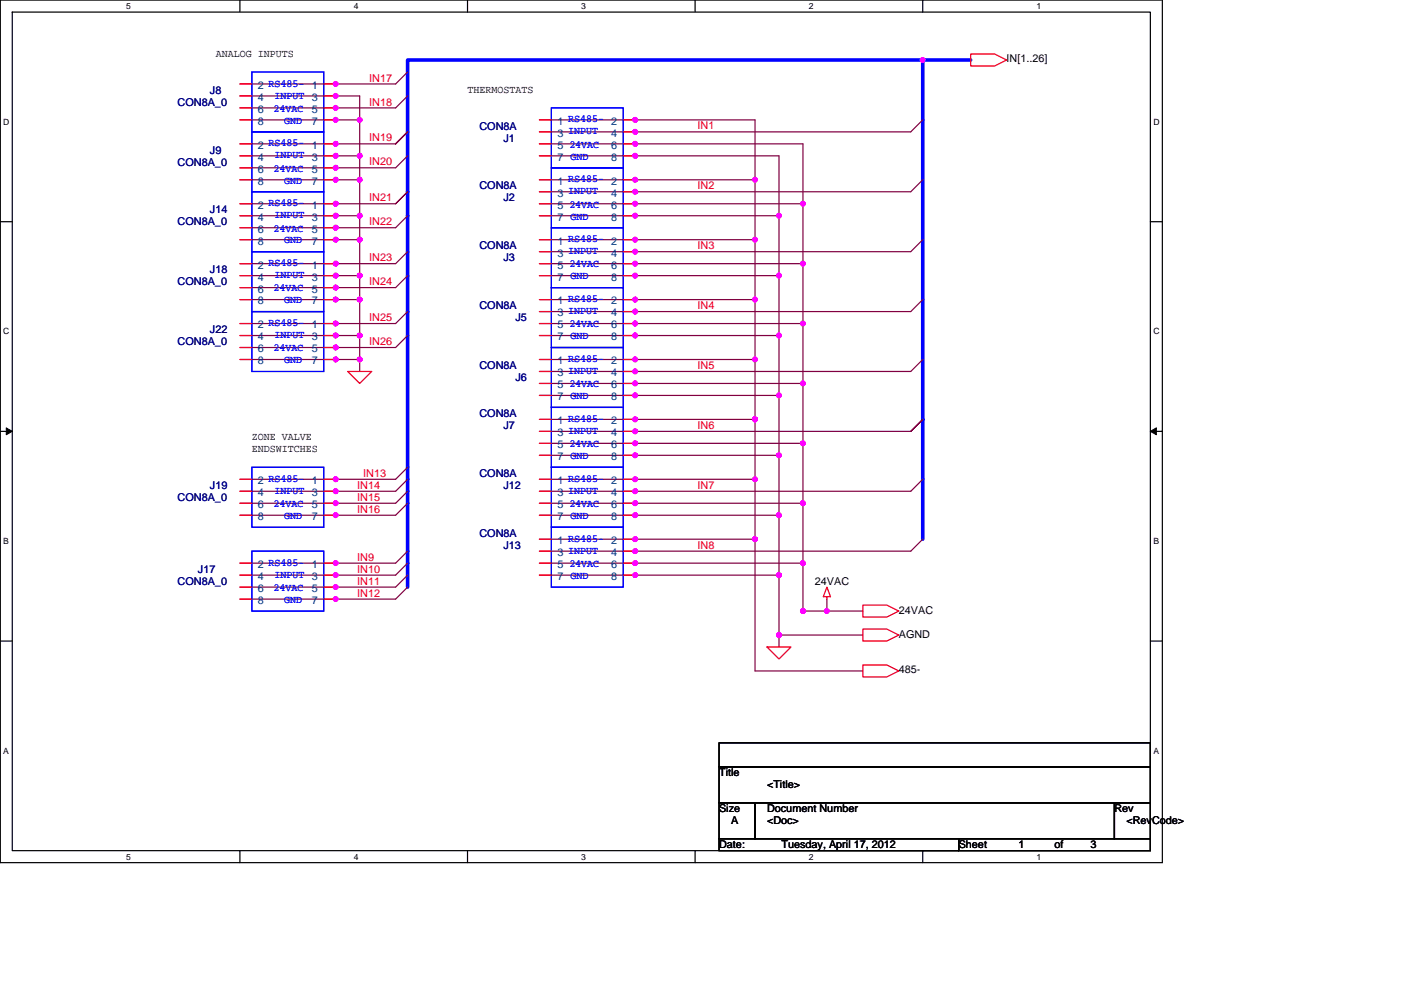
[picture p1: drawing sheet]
<svg xmlns="http://www.w3.org/2000/svg" width="297mm" height="210mm" viewBox="0 0 297 210" stroke-linecap="round" stroke-linejoin="round" font-family="sans-serif">
<path d="M.1 0h246.3v182.9h-246.3zM2.6 2.6h241.3v177.8h-241.3z" fill="none" stroke="#000" stroke-width=".25"/>
<g fill="#fff">
<path d="M26.7 .3h1v2h-1z"/>
<path d="M26.7 180.6h1v2h-1z"/>
</g>
<path d="M50.9 0v2.6M50.9 180.4v2.5" fill="none" stroke="#000" stroke-width=".25"/>
<g fill="#fff">
<path d="M75 .3h1v2h-1z"/>
<path d="M75 180.6h1v2h-1z"/>
</g>
<path d="M99.1 0v2.6M99.1 180.4v2.5" fill="none" stroke="#000" stroke-width=".25"/>
<g fill="#fff">
<path d="M123.3 .3h.9v2h-.9z"/>
<path d="M123.3 180.6h.9v2h-.9z"/>
</g>
<path d="M147.4 0v2.6M147.4 180.4v2.5" fill="none" stroke="#000" stroke-width=".25"/>
<g fill="#fff">
<path d="M171.5 .3h1v2h-1z"/>
<path d="M171.5 180.6h1v2h-1z"/>
</g>
<path d="M195.6 0v2.6M195.6 180.4v2.5" fill="none" stroke="#000" stroke-width=".25"/>
<g fill="#fff">
<path d="M219.8 .3h1v2h-1z"/>
<path d="M219.8 180.6h1v2h-1z"/>
<path d="M.7 24.8h1.3v2h-1.3z"/>
<path d="M244.5 24.8h1.3v2h-1.3z"/>
<path d="M.7 69.2h1.3v2.1h-1.3z"/>
<path d="M244.5 69.2h1.3v2.1h-1.3z"/>
</g>
<path d="M.1 47h2.5M243.9 47h2.5" fill="none" stroke="#000" stroke-width=".25"/>
<g fill="#fff">
<path d="M.7 113.7h1.2v2h-1.2z"/>
<path d="M244.5 113.7h1.2v2h-1.2z"/>
</g>
<path d="M.1 91.5h2.5M243.9 91.5h2.5" fill="none" stroke="#000" stroke-width=".25"/>
<path d="M1.3 90.7l1.3 .8-1.3 .7zM243.9 91.5l1.3-.8v1.5z" fill="#000" stroke="#000" stroke-width=".21"/>
<g fill="#fff">
<path d="M.7 158.1h1.2v2.1h-1.2z"/>
<path d="M244.5 158.1h1.2v2.1h-1.2z"/>
</g>
<path d="M.1 135.9h2.5M243.9 135.9h2.5M152.5 157.5h91.4v5.1h-91.4zM152.5 162.6h91.4v7.6h-91.4zM152.5 170.2h7.6v7.6h-7.6zM152.5 177.8h50.8v2.6h-50.8zM160.1 170.2h76.2v7.6h-76.2zM203.3 177.8h40.6v2.6h-40.6zM236.3 170.2h7.6v7.6h-7.6z" fill="none" stroke="#000" stroke-width=".25"/>
<g fill="none" stroke="#800040" stroke-width=".25">
<path d="M86.4 15.3l-2.5 2.5h-33M50.9 20.3h25.4v58.5M50.9 38.1h25.4M50.9 33h25.4M50.9 25.4h25.4M86.4 33l-2.5 2.6h-33M86.4 28l-2.5 2.5h-33M86.4 20.3l-2.5 2.6h-33M114.4 30.5h55.8v99.1h12.7M114.4 38.1h45.7M114.4 33h50.8v76.2M114.4 25.4h45.7v116.9h22.8"/>
<path d="M195.6 38.1l-2.5 2.6h-78.7M195.6 25.4l-2.5 2.6h-78.7M50.9 58.4h25.4M50.9 50.8h25.4M50.9 45.7h25.4M86.4 58.4l-2.5 2.6h-33M86.4 53.4l-2.5 2.5h-33M86.4 45.7l-2.5 2.6h-33M86.4 40.7l-2.5 2.5h-33M114.4 58.4h50.8M114.4 55.9h55.8M114.4 43.2h55.8"/>
<path d="M114.4 50.8h45.7M114.4 45.7h50.8M195.6 50.8l-2.5 2.6h-78.7M50.9 63.5h25.4M50.9 76.2h25.4M50.9 71.1h25.4M86.4 71.1l-2.5 2.6h-33M86.4 66.1l-2.5 2.5h-33M114.4 63.5h45.7M114.4 76.2h45.7M114.4 71.1h50.8M114.4 68.6h55.8"/>
<path d="M195.6 76.2l-2.5 2.6h-78.7M195.6 63.5l-2.5 2.6h-78.7M86.4 99.1l-2.5 2.5h-33M114.4 88.9h45.7M114.4 83.8h50.8M114.4 81.3h55.8M114.4 96.5h50.8M114.4 94h55.8M195.6 88.9l-2.5 2.6h-78.7M86.4 116.9l-2.5 2.5h-33M86.4 104.2l-2.5 2.5h-33M86.4 119.4l-2.5 2.5h-33"/>
<path d="M86.4 106.7l-2.5 2.5h-33M86.4 101.6l-2.5 2.6h-33M114.4 109.2h50.8v12.7M114.4 119.4h55.8M114.4 106.7h55.8M114.4 101.6h45.7M114.4 114.3h45.7M195.6 114.3l-2.5 2.6h-78.7M195.6 101.6l-2.5 2.6h-78.7M86.4 124.5l-2.5 2.5h-33M86.4 121.9l-2.5 2.6h-33M114.4 121.9h50.8"/>
<path d="M165.2 121.9v15.3M165.2 134.6h17.7M175.3 127v2.6"/>
</g>
<g fill="#f0f" stroke="#f0f" stroke-width=".25">
<circle cx="71.2" cy="63.5" r=".5"/>
<circle cx="71.2" cy="61" r=".5"/>
<circle cx="71.2" cy="58.4" r=".5"/>
<circle cx="71.2" cy="55.9" r=".5"/>
<circle cx="76.2" cy="76.2" r=".5"/>
<circle cx="76.2" cy="71.1" r=".5"/>
<circle cx="76.2" cy="50.8" r=".5"/>
<circle cx="71.2" cy="48.3" r=".5"/>
<circle cx="71.2" cy="43.2" r=".5"/>
<circle cx="71.2" cy="50.8" r=".5"/>
<circle cx="71.2" cy="45.7" r=".5"/>
<circle cx="76.2" cy="45.7" r=".5"/>
<circle cx="71.2" cy="76.2" r=".5"/>
<circle cx="71.2" cy="73.7" r=".5"/>
<circle cx="71.2" cy="71.1" r=".5"/>
<circle cx="71.2" cy="68.6" r=".5"/>
<circle cx="76.2" cy="58.4" r=".5"/>
<circle cx="71.2" cy="35.6" r=".5"/>
<circle cx="71.2" cy="30.5" r=".5"/>
<circle cx="71.2" cy="38.1" r=".5"/>
<circle cx="71.2" cy="33" r=".5"/>
<circle cx="76.2" cy="33" r=".5"/>
<circle cx="71.2" cy="22.9" r=".5"/>
<circle cx="71.2" cy="17.8" r=".5"/>
<circle cx="71.2" cy="25.4" r=".5"/>
<circle cx="71.2" cy="20.3" r=".5"/>
<circle cx="76.2" cy="25.4" r=".5"/>
<circle cx="195.6" cy="12.7" r=".5"/>
<circle cx="165.1" cy="45.7" r=".5"/>
<circle cx="165.1" cy="58.4" r=".5"/>
<circle cx="165.1" cy="71.1" r=".5"/>
<circle cx="134.7" cy="88.9" r=".5"/>
<circle cx="134.7" cy="83.8" r=".5"/>
<circle cx="170.2" cy="81.3" r=".5"/>
<circle cx="134.7" cy="81.3" r=".5"/>
<circle cx="160.1" cy="76.2" r=".5"/>
<circle cx="134.7" cy="76.2" r=".5"/>
<circle cx="134.7" cy="109.2" r=".5"/>
<circle cx="134.7" cy="78.7" r=".5"/>
<circle cx="134.7" cy="66" r=".5"/>
<circle cx="134.7" cy="71.1" r=".5"/>
<circle cx="170.2" cy="68.6" r=".5"/>
<circle cx="134.7" cy="68.6" r=".5"/>
<circle cx="134.7" cy="63.5" r=".5"/>
<circle cx="134.7" cy="53.3" r=".5"/>
<circle cx="134.7" cy="58.4" r=".5"/>
<circle cx="170.2" cy="55.9" r=".5"/>
<circle cx="134.7" cy="55.9" r=".5"/>
<circle cx="134.7" cy="50.8" r=".5"/>
<circle cx="134.7" cy="40.6" r=".5"/>
<circle cx="134.7" cy="45.7" r=".5"/>
<circle cx="170.2" cy="43.2" r=".5"/>
<circle cx="134.7" cy="43.2" r=".5"/>
<circle cx="134.7" cy="38.1" r=".5"/>
<circle cx="170.2" cy="119.4" r=".5"/>
<circle cx="134.7" cy="119.4" r=".5"/>
<circle cx="170.2" cy="129.5" r=".5"/>
<circle cx="134.7" cy="33" r=".5"/>
<circle cx="134.7" cy="25.4" r=".5"/>
<circle cx="134.7" cy="96.5" r=".5"/>
<circle cx="134.7" cy="94" r=".5"/>
<circle cx="165.1" cy="109.2" r=".5"/>
<circle cx="165.1" cy="96.5" r=".5"/>
<circle cx="134.7" cy="106.7" r=".5"/>
<circle cx="134.7" cy="101.6" r=".5"/>
<circle cx="165.1" cy="121.9" r=".5"/>
<circle cx="134.7" cy="121.9" r=".5"/>
<circle cx="134.7" cy="116.8" r=".5"/>
<circle cx="170.2" cy="106.7" r=".5"/>
<circle cx="170.2" cy="94" r=".5"/>
<circle cx="134.7" cy="114.3" r=".5"/>
<circle cx="134.7" cy="91.4" r=".5"/>
<circle cx="134.7" cy="27.9" r=".5"/>
<circle cx="134.7" cy="30.5" r=".5"/>
<circle cx="160.1" cy="114.3" r=".5"/>
<circle cx="160.1" cy="101.6" r=".5"/>
<circle cx="175.3" cy="129.5" r=".5"/>
<circle cx="160.1" cy="88.9" r=".5"/>
<circle cx="160.1" cy="38.1" r=".5"/>
<circle cx="160.1" cy="50.8" r=".5"/>
<circle cx="165.1" cy="83.8" r=".5"/>
<circle cx="71.2" cy="127" r=".5"/>
<circle cx="71.2" cy="124.5" r=".5"/>
<circle cx="71.2" cy="121.9" r=".5"/>
<circle cx="71.2" cy="119.4" r=".5"/>
<circle cx="71.2" cy="109.2" r=".5"/>
<circle cx="71.2" cy="106.7" r=".5"/>
<circle cx="71.2" cy="104.1" r=".5"/>
<circle cx="71.2" cy="101.6" r=".5"/>
<circle cx="76.2" cy="63.5" r=".5"/>
<circle cx="160.1" cy="63.5" r=".5"/>
<circle cx="134.7" cy="104.1" r=".5"/>
<circle cx="165.1" cy="134.6" r=".5"/>
<circle cx="76.2" cy="38.1" r=".5"/>
</g>
<path d="M195.6 12.7h-109.2v111.8M195.6 12.7v101.6M195.6 12.7h10.2" fill="none" stroke="#00f" stroke-width=".76"/>
<g fill="none" stroke="#f00" stroke-width=".25">
<path d="M50.9 17.8h2.5M68.6 17.8h2.6M205.8 11.5h5.1l2.5 1.2-2.5 1.3h-5.1zM50.9 20.3h2.5M50.9 22.9h2.5M50.9 25.4h2.5M50.9 38.1h2.5M50.9 30.5h2.5M50.9 33h2.5M50.9 35.6h2.5M68.6 20.3h2.6M68.6 22.9h2.6"/>
<path d="M68.6 25.4h2.6M68.6 38.1h2.6M68.6 30.5h2.6M68.6 33h2.6M68.6 35.6h2.6M114.4 25.4h2.5M114.4 38.1h2.5M114.4 28h2.5M114.4 30.5h2.5M114.4 33h2.5M132.1 25.4h2.6M132.1 38.1h2.6"/>
<path d="M132.1 28h2.6M132.1 30.5h2.6M132.1 33h2.6M50.9 43.2h2.5M50.9 45.7h2.5M50.9 50.8h2.5M50.9 55.9h2.5M50.9 58.4h2.5M50.9 48.3h2.5M68.6 43.2h2.6M68.6 45.7h2.6M68.6 50.8h2.6"/>
<path d="M68.6 55.9h2.6M68.6 58.4h2.6M68.6 48.3h2.6M114.4 40.7h2.5M114.4 43.2h2.5M114.4 45.7h2.5M114.4 50.8h2.5M114.4 53.4h2.5M114.4 55.9h2.5M114.4 58.4h2.5M132.1 40.7h2.6M132.1 43.2h2.6"/>
<path d="M132.1 45.7h2.6M132.1 50.8h2.6M132.1 53.4h2.6M132.1 55.9h2.6M132.1 58.4h2.6M50.9 68.6h2.5M50.9 71.1h2.5M50.9 73.7h2.5M50.9 76.2h2.5M50.9 63.5h2.5M50.9 61h2.5M68.6 68.6h2.6"/>
<path d="M68.6 71.1h2.6M68.6 73.7h2.6M68.6 76.2h2.6M68.6 63.5h2.6M68.6 61h2.6M73.7 78.8h5.1l-2.5 2.5zM114.4 68.6h2.5M114.4 71.1h2.5M114.4 76.2h2.5M114.4 78.8h2.5M114.4 63.5h2.5M114.4 66.1h2.5"/>
<path d="M132.1 68.6h2.6M132.1 71.1h2.6M132.1 76.2h2.6M132.1 78.8h2.6M132.1 63.5h2.6M132.1 66.1h2.6M114.4 81.3h2.5M114.4 83.8h2.5M114.4 88.9h2.5M114.4 91.5h2.5M114.4 94h2.5M114.4 96.5h2.5"/>
<path d="M132.1 81.3h2.6M132.1 83.8h2.6M132.1 88.9h2.6M132.1 91.5h2.6M132.1 94h2.6M132.1 96.5h2.6M50.9 119.4h2.5M50.9 101.6h2.5M50.9 104.2h2.5M50.9 106.7h2.5M50.9 109.2h2.5M68.6 119.4h2.6"/>
<path d="M68.6 101.6h2.6M68.6 104.2h2.6M68.6 106.7h2.6M68.6 109.2h2.6M114.4 114.3h2.5M114.4 116.9h2.5M114.4 119.4h2.5M114.4 101.6h2.5M114.4 104.2h2.5M114.4 106.7h2.5M114.4 109.2h2.5M132.1 114.3h2.6"/>
<path d="M132.1 116.9h2.6M132.1 119.4h2.6M132.1 101.6h2.6M132.1 104.2h2.6M132.1 106.7h2.6M132.1 109.2h2.6M50.9 121.9h2.5M50.9 124.5h2.5M50.9 127h2.5M68.6 121.9h2.6M68.6 124.5h2.6M68.6 127h2.6"/>
<path d="M114.4 121.9h2.5M132.1 121.9h2.6M162.6 137.2h5.1l-2.5 2.5zM175.3 124.5l.8 2h-1.5zM175.3 126.5v.5M182.9 128.3h5.1l2.6 1.3-2.6 1.2h-5.1zM182.9 133.4h5.1l2.6 1.2-2.6 1.3h-5.1zM182.9 141h5.1l2.6 1.3-2.6 1.2h-5.1z"/>
</g>
<g fill="none" stroke="#00f" stroke-width=".25">
<path d="M53.4 15.3h15.2v12.7h-15.2zM53.4 28h15.2v12.7h-15.2zM116.9 35.6h15.2v12.7h-15.2zM116.9 22.9h15.2v12.7h-15.2zM53.4 40.7h15.2v12.7h-15.2zM53.4 53.4h15.2v12.7h-15.2zM116.9 48.3h15.2v12.7h-15.2zM53.4 66.1h15.2v12.7h-15.2zM116.9 73.7h15.2v12.7h-15.2zM116.9 61h15.2v12.7h-15.2zM53.4 99.1h15.2v12.7h-15.2zM116.9 86.4h15.2v12.7h-15.2z"/>
<path d="M116.9 99.1h15.2v12.7h-15.2zM53.4 116.9h15.2v12.7h-15.2zM116.9 111.8h15.2v12.7h-15.2z"/>
</g>
<g font-size="2.3">
<text x="45.8" y="12">ANALOG INPUTS</text>
<text x="213.4" y="13.3">IN[1..26]</text>
<text x="99.1" y="19.6">THERMOSTATS</text>
<text x="53.4" y="93.3">ZONE VALVE</text>
<text x="53.4" y="95.7">ENDSWITCHES</text>
<text x="172.8" y="124">24VAC</text>
<text x="190.6" y="130.1">24VAC</text>
<text x="190.6" y="135.2">AGND</text>
<text x="190.6" y="142.8">485-</text>
<text x="152.5" y="164.6">Title</text>
<text x="162.6" y="167.2">&lt;Title&gt;</text>
<text x="152.5" y="172.3">Size</text>
<text x="162.6" y="172.3">Document Number</text>
<text x="236.3" y="172.3">Rev</text>
<text x="152.5" y="179.9">Date:</text>
<text x="155" y="174.8">A</text>
<text x="162.6" y="174.8">&lt;Doc&gt;</text>
<text x="165.7" y="179.9">Tuesday, April 17, 2012</text>
<text x="203.3" y="179.9">Sheet</text>
<text x="216" y="179.9">1</text>
<text x="223.6" y="179.9">of</text>
<text x="231.2" y="179.9">3</text>
<text x="238.8" y="174.8">&lt;RevCode&gt;</text>
</g>
<g font-size="2.3" fill="#f00">
<text x="78.3" y="17.3">IN17</text>
<text x="78.3" y="22.4">IN18</text>
<text x="78.3" y="30">IN19</text>
<text x="147.9" y="27.5">IN1</text>
<text x="78.3" y="35.1">IN20</text>
<text x="147.9" y="40.2">IN2</text>
<text x="78.3" y="47.8">IN22</text>
<text x="78.3" y="42.7">IN21</text>
<text x="147.9" y="52.9">IN3</text>
<text x="78.3" y="55.4">IN23</text>
<text x="78.3" y="60.5">IN24</text>
<text x="147.9" y="65.6">IN4</text>
<text x="78.3" y="68.1">IN25</text>
<text x="78.3" y="73.2">IN26</text>
<text x="147.9" y="78.3">IN5</text>
<text x="147.9" y="91">IN6</text>
<text x="77" y="101.1">IN13</text>
<text x="75.8" y="106.2">IN15</text>
<text x="75.8" y="103.7">IN14</text>
<text x="147.9" y="103.7">IN7</text>
<text x="75.8" y="108.7">IN16</text>
<text x="75.8" y="118.9">IN9</text>
<text x="147.9" y="116.4">IN8</text>
<text x="75.8" y="124">IN11</text>
<text x="75.8" y="121.4">IN10</text>
<text x="75.8" y="126.5">IN12</text>
</g>
<g font-size="2.3" fill="#000080">
<text x="37.7" y="22.4">CON8A_0</text>
<text x="44.5" y="19.9">J8</text>
<text x="101.7" y="27.5">CON8A</text>
<text x="37.7" y="35.1">CON8A_0</text>
<text x="44.5" y="32.6">J9</text>
<text x="106.7" y="30">J1</text>
<text x="101.7" y="40.2">CON8A</text>
<text x="37.7" y="47.8">CON8A_0</text>
<text x="44.5" y="45.3">J14</text>
<text x="106.7" y="42.7">J2</text>
<text x="101.7" y="52.9">CON8A</text>
<text x="44.5" y="58">J18</text>
<text x="106.7" y="55.4">J3</text>
<text x="37.7" y="60.5">CON8A_0</text>
<text x="101.7" y="65.6">CON8A</text>
<text x="44.5" y="70.7">J22</text>
<text x="109.3" y="68.1">J5</text>
<text x="37.7" y="73.2">CON8A_0</text>
<text x="101.7" y="78.3">CON8A</text>
<text x="109.3" y="80.8">J6</text>
<text x="101.7" y="88.4">CON8A</text>
<text x="106.7" y="91">J7</text>
<text x="101.7" y="101.1">CON8A</text>
<text x="37.7" y="106.2">CON8A_0</text>
<text x="44.5" y="103.7">J19</text>
<text x="106.7" y="103.7">J12</text>
<text x="101.7" y="113.8">CON8A</text>
<text x="106.7" y="116.4">J13</text>
<text x="37.7" y="124">CON8A_0</text>
<text x="42" y="121.5">J17</text>
</g>
<g font-size="2.3" fill="#004080">
<text x="54.7" y="18.8">2 RS485- 1</text>
<text x="54.7" y="21.4">4</text>
<text x="54.7" y="23.9">6</text>
<text x="66.1" y="23.9">5</text>
<text x="54.7" y="26.5">8</text>
<text x="66.1" y="26.5">7</text>
<text x="118.2" y="26.5">1 RS485- 2</text>
<text x="118.2" y="29">3 INPUT</text>
<text x="129.6" y="29">4</text>
<text x="54.7" y="31.5">2 RS485- 1</text>
<text x="54.7" y="34.1">4</text>
<text x="118.2" y="31.5">5</text>
<text x="118.2" y="34.1">7 GND</text>
<text x="129.6" y="31.5">6</text>
<text x="129.6" y="34.1">8</text>
<text x="54.7" y="36.6">6</text>
<text x="54.7" y="39.2">8</text>
<text x="66.1" y="36.6">5</text>
<text x="66.1" y="39.2">7</text>
<text x="118.2" y="39.2">1 RS485- 2</text>
<text x="118.2" y="41.7">3 INPUT</text>
<text x="129.6" y="41.7">4</text>
<text x="54.7" y="44.2">2 RS485- 1</text>
<text x="54.7" y="46.8">4</text>
<text x="118.2" y="44.2">5</text>
<text x="118.2" y="46.8">7 GND</text>
<text x="129.6" y="44.2">6</text>
<text x="129.6" y="46.8">8</text>
<text x="54.7" y="49.3">6</text>
<text x="54.7" y="51.9">8</text>
<text x="66.1" y="49.3">5</text>
<text x="66.1" y="51.9">7</text>
<text x="118.2" y="51.9">1 RS485- 2</text>
<text x="54.7" y="56.9">2 RS485- 1</text>
<text x="54.7" y="59.5">4</text>
<text x="118.2" y="54.4">3 INPUT</text>
<text x="118.2" y="56.9">5</text>
<text x="118.2" y="59.5">7 GND</text>
<text x="129.6" y="54.4">4</text>
<text x="129.6" y="56.9">6</text>
<text x="129.6" y="59.5">8</text>
<text x="54.7" y="62">6</text>
<text x="54.7" y="64.6">8</text>
<text x="66.1" y="62">5</text>
<text x="66.1" y="64.6">7</text>
<text x="118.2" y="64.6">1 RS485- 2</text>
<text x="54.7" y="69.6">2 RS485- 1</text>
<text x="118.2" y="67.1">3 INPUT</text>
<text x="118.2" y="69.6">5</text>
<text x="129.6" y="67.1">4</text>
<text x="129.6" y="69.6">6</text>
<text x="54.7" y="72.2">4</text>
<text x="54.7" y="74.7">6</text>
<text x="54.7" y="77.3">8</text>
<text x="66.1" y="74.7">5</text>
<text x="66.1" y="77.3">7</text>
<text x="118.2" y="77.3">1 RS485- 2</text>
<text x="118.2" y="72.2">7 GND</text>
<text x="129.6" y="72.2">8</text>
<text x="118.2" y="79.8">3 INPUT</text>
<text x="118.2" y="82.3">5</text>
<text x="129.6" y="79.8">4</text>
<text x="129.6" y="82.3">6</text>
<text x="118.2" y="84.9">7 GND</text>
<text x="118.2" y="90">1 RS485- 2</text>
<text x="129.6" y="84.9">8</text>
<text x="118.2" y="92.5">3 INPUT</text>
<text x="118.2" y="95">5</text>
<text x="129.6" y="92.5">4</text>
<text x="129.6" y="95">6</text>
<text x="118.2" y="97.6">7 GND</text>
<text x="129.6" y="97.6">8</text>
<text x="54.7" y="102.7">2 RS485-</text>
<text x="54.7" y="105.2">4</text>
<text x="54.7" y="107.7">6</text>
<text x="66.1" y="107.7">5</text>
<text x="118.2" y="102.7">1 RS485-</text>
<text x="118.2" y="105.2">3 INPUT</text>
<text x="118.2" y="107.7">5</text>
<text x="129.6" y="105.2">4</text>
<text x="129.6" y="107.7">6</text>
<text x="54.7" y="110.3">8</text>
<text x="66.1" y="110.3">7</text>
<text x="118.2" y="110.3">7 GND</text>
<text x="129.6" y="110.3">8</text>
<text x="118.2" y="115.4">1 RS485- 2</text>
<text x="118.2" y="117.9">3 INPUT</text>
<text x="129.6" y="117.9">4</text>
<text x="54.7" y="120.4">2 RS485- 1</text>
<text x="54.7" y="123">4</text>
<text x="54.7" y="125.5">6</text>
<text x="66.1" y="125.5">5</text>
<text x="118.2" y="120.4">5</text>
<text x="118.2" y="123">7 GND</text>
<text x="129.6" y="120.4">6</text>
<text x="129.6" y="123">8</text>
<text x="54.7" y="128.1">8</text>
<text x="66.1" y="128.1">7</text>
</g>
<g font-size="2.3" fill="#00f">
<text x="57" y="18.4">RS485-</text>
<text x="58" y="23.7">24VAC</text>
<text x="58.2" y="20.9">INPUT 3</text>
<text x="58.2" y="20.9">INPUT</text>
<text x="60.3" y="26.2">GND</text>
<text x="120.5" y="26">RS485-</text>
<text x="120.5" y="28.5">INPUT</text>
<text x="57" y="31.1">RS485-</text>
<text x="58.2" y="33.6">INPUT 3</text>
<text x="58.2" y="33.6">INPUT</text>
<text x="120.7" y="31.3">24VAC</text>
<text x="121" y="33.8">GND</text>
<text x="58" y="36.4">24VAC</text>
<text x="60.3" y="38.9">GND</text>
<text x="120.5" y="38.7">RS485-</text>
<text x="120.5" y="41.2">INPUT</text>
<text x="57" y="43.8">RS485-</text>
<text x="58.2" y="46.3">INPUT 3</text>
<text x="58.2" y="46.3">INPUT</text>
<text x="120.7" y="44">24VAC</text>
<text x="121" y="46.5">GND</text>
<text x="58" y="49.1">24VAC</text>
<text x="60.3" y="51.6">GND</text>
<text x="120.5" y="51.4">RS485-</text>
<text x="120.5" y="53.9">INPUT</text>
<text x="57" y="56.5">RS485-</text>
<text x="58.2" y="59">INPUT 3</text>
<text x="58.2" y="59">INPUT</text>
<text x="120.7" y="56.7">24VAC</text>
<text x="121" y="59.2">GND</text>
<text x="58" y="61.8">24VAC</text>
<text x="60.3" y="64.3">GND</text>
<text x="120.5" y="64.1">RS485-</text>
<text x="57" y="69.2">RS485-</text>
<text x="58.2" y="71.7">INPUT 3</text>
<text x="58.2" y="71.7">INPUT</text>
<text x="120.5" y="66.6">INPUT</text>
<text x="120.7" y="69.4">24VAC</text>
<text x="121" y="71.9">GND</text>
<text x="58" y="74.5">24VAC</text>
<text x="60.3" y="77">GND</text>
<text x="120.5" y="76.8">RS485-</text>
<text x="120.5" y="79.3">INPUT</text>
<text x="120.7" y="82.1">24VAC</text>
<text x="120.5" y="89.5">RS485-</text>
<text x="121" y="84.6">GND</text>
<text x="120.5" y="92">INPUT</text>
<text x="120.7" y="94.8">24VAC</text>
<text x="121" y="97.3">GND</text>
<text x="57" y="102.2">RS485- 1</text>
<text x="58" y="107.5">24VAC</text>
<text x="58.2" y="104.7">INPUT 3</text>
<text x="58.2" y="104.7">INPUT</text>
<text x="120.5" y="102.2">RS485- 2</text>
<text x="120.5" y="104.7">INPUT</text>
<text x="120.7" y="107.5">24VAC</text>
<text x="60.3" y="110">GND</text>
<text x="121" y="110">GND</text>
<text x="57" y="120">RS485-</text>
<text x="120.5" y="114.9">RS485-</text>
<text x="120.5" y="117.4">INPUT</text>
<text x="58" y="125.3">24VAC</text>
<text x="58.2" y="122.5">INPUT 3</text>
<text x="58.2" y="122.5">INPUT</text>
<text x="120.7" y="120.2">24VAC</text>
<text x="121" y="122.7">GND</text>
<text x="60.3" y="127.8">GND</text>
</g>
<g font-size="1.8">
<text x="26.7" y="1.9">5</text>
<text x="75" y="1.9">4</text>
<text x="123.3" y="1.9">3</text>
<text x="171.5" y="1.9">2</text>
<text x="219.8" y="1.9">1</text>
<text x=".7" y="26.4">D</text>
<text x="244.5" y="26.4">D</text>
<text x=".7" y="70.9">C</text>
<text x="244.5" y="70.9">C</text>
<text x=".7" y="115.3">B</text>
<text x="244.5" y="115.3">B</text>
<text x=".7" y="159.8">A</text>
<text x="244.5" y="159.8">A</text>
<text x="26.7" y="182.2">5</text>
<text x="75" y="182.2">4</text>
<text x="123.3" y="182.2">3</text>
<text x="171.5" y="182.2">2</text>
<text x="219.8" y="182.2">1</text>
</g>
</svg>
